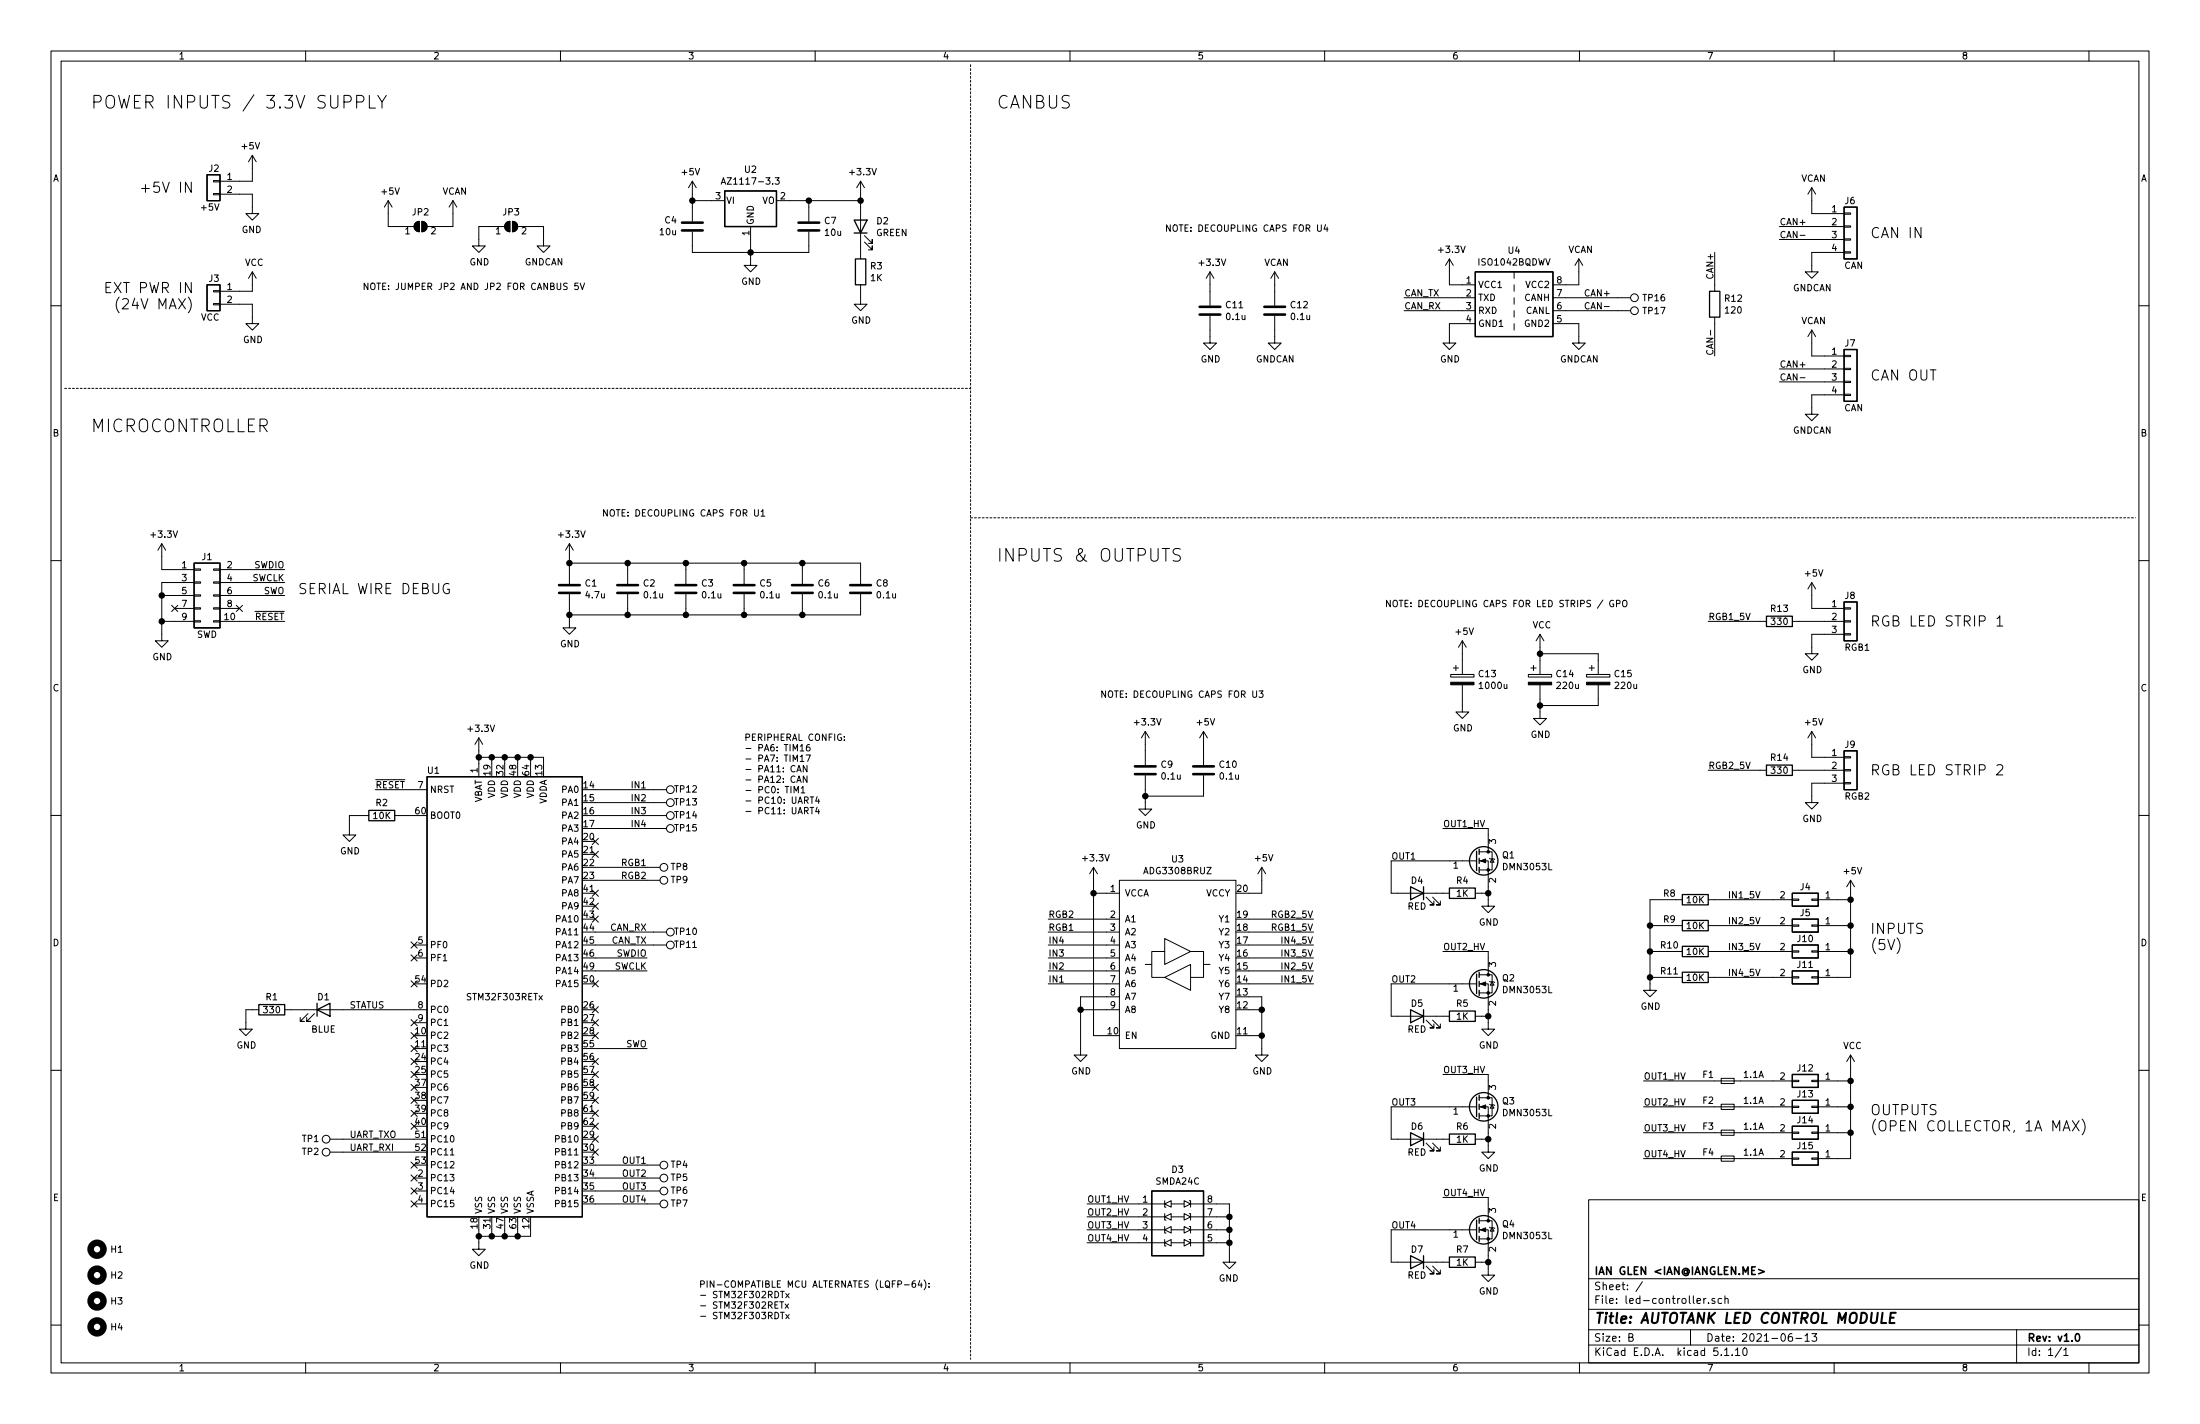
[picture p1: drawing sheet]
<svg xmlns="http://www.w3.org/2000/svg" width="432mm" height="279mm" viewBox="0 0 432 279" stroke-linecap="round" stroke-linejoin="round" font-family="sans-serif">
<g fill="none" stroke="#000" stroke-width=".2">
<path d="M10 10h411.8v259.4h-411.8zM12 12h407.8v255.4h-407.8zM60 10v2M72.5 18.7v2.5h1.2M74.1 18.7l.9 1.3 .8-1.3M110 10v2M160 10v2M210 10v2M260 10v2M310 10v2M360 10v2M410 10v2"/>
<path d="M27.8 37h1.5M28.5 36.2v1.5M41.9 38h1.3v.2h-1.3zM41.9 35.4h1.3v.3h-1.3zM43.2 38.1h6.3v3.8h-1.2l1.2 1.3 1.3-1.3h-1.3M49.5 30.5l.8 1.3M49.5 30.5v5.1h-6.3M49.5 30.5l-.7 1.3M70 20h.9a.67 .67 0 0 0 .6-.6 .67 .67 0 0 0-.6-.7h-.9v2.5M75 20v1.2M76.2 39.4v5.1h5.1M76.2 39.4l-.8 1.2"/>
<path d="M76.2 39.4l.8 1.2M88.9 39.4v5.1h-5.1M88.9 39.4l-.8 1.2M88.9 39.4l.8 1.2M135.9 39.4h6.3M135.9 35.6l.8 1.2M135.9 35.6v7.8M135.9 35.6l-.8 1.2M141.6 36.1l.4-1.2 .4 1.2M141.7 35.8h.6M152.1 34.9h.8l-.4 .5 .4 .1v.5l-.2 .1-.6-.1M152.4 39.4h16.5"/>
<path d="M158.7 39.4v4M168.9 35.6v15.2M168.9 35.6l-.8 1.2M168.9 35.6l.8 1.2M355.6 36.8v5.1h6.3M355.6 36.8l-.8 1.3M355.6 36.8l.8 1.3M10 60h2M20.8 56.4h.7M21.8 55.4h-1v2h1M23.4 58.3a2.29 2.29 0 0 0 0 3.1M41.9 59.6h1.3v.2h-1.3z"/>
<path d="M41.9 57h1.3v.3h-1.3zM43.2 59.7h6.3v3.8h1.3l-1.3 1.3-1.2-1.3h1.2M49.5 53.3v3.9h-6.3M49.5 53.3l-.7 1.3M49.5 53.3l.8 1.3M81.6 43.7l.7-.3v2.1a1.02 1.02 0 0 1-1-.7 1.02 1.02 0 0 1 .3-1.1zM82.8 43.4a1.02 1.02 0 0 1 1 1.1 1.02 1.02 0 0 1-1 1zM99.1 44.5h-5.1v3.8h1.2l-1.2 1.2-1.3-1.2h1.3M99.3 43.8l.4-.3 .4-.1v2.1a1.03 1.03 0 0 1-.9-.6 1.03 1.03 0 0 1 .1-1.1zM100.6 43.4a1.02 1.02 0 0 1 1 1.1 1.02 1.02 0 0 1-1 1zM101.6 44.5h5.1v3.8h1.2l-1.2 1.2-1.3-1.2h1.3M111.3 55.6l-.5-.1-.1 .2v.3l.5 .3 .1 .3-.2 .2h-.5"/>
<path d="M113.5 55.5h-.6l-.1 .7 .2-.2 .5 .2v.5l-.2 .1-.5-.1M113.9 55.5l.4 1.3 .4-1.3M135.9 45.5v4h22.8v-4M147.3 44.5v7.6h1.3l-1.3 1.2-1.3-1.2h1.3M168.9 55.9v3.8h1.3l-1.3 1.3-1.3-1.3h1.3M169.7 47.5l1.5 1.5v-.7v.7h-.8M169.7 46.2l1.5 1.6v-.8v.8h-.8M237.5 53.3v6.6M237.5 53.3l-.8 1.3M237.5 53.3l.8 1.3M250.2 53.3v6.6M250.2 53.3l-.8 1.3"/>
<path d="M250.2 53.3l.8 1.3M258.6 44.1v1.1l.3 .2 .3-.1 .1-.1v-1.1M260.2 44.1l-.3 .9h.8M260.5 44.6v.8M275.6 58.4h14M284.5 50.8l-.8 1.3M284.5 50.8v5.1h5.1M284.5 50.8l.7 1.3M297.2 53.3v1.3M297.2 55.9v1.3M297.2 58.4v1.3M304.8 58.4h15.2"/>
<path d="M309.9 50.8l-.8 1.3M309.9 50.8v5.1h-5.1M309.9 50.8l.7 1.3M311.9 59.5a.6 .6 0 0 0-.8 .4 .6 .6 0 0 0 .6 .7l.2-.1M336.5 49.5v7.7M349.2 44.5h12.7M349.2 47h12.7M353.3 46.2h1M361.9 49.4h1.3v.3h-1.3zM361.9 46.9h1.3v.2h-1.3zM361.9 41.8h1.3v.2h-1.3zM361.9 44.3h1.3v.3h-1.3z"/>
<path d="M361.9 49.5h-6.3v3.8h1.3l-1.3 1.3-1.3-1.3h1.3M419.8 60h2M237.5 62v5.3h1.3l-1.3 1.3-1.3-1.3h1.3M250.2 62v5.3h1.3l-1.3 1.3-1.3-1.3h1.3M275.6 61h14M289.6 63.5h-5.1v3.8h1.2l-1.2 1.3-1.3-1.3h1.3M297.2 61v1.2M297.2 63.5v1.3M304.8 63.5h5.1v3.8h1.2l-1.2 1.3-1.3-1.3h1.3M304.8 61h15.2M335.7 64.8v1M336.5 62.2v7.7"/>
<path d="M349.2 72.4h12.7M349.2 74.9h12.7M353.3 74.1h1M355.6 64.8l-.8 1.2M355.6 64.8v5.1h6.3M355.6 64.8l.8 1.2M361.9 77.3h1.3v.3h-1.3zM361.9 74.8h1.3v.3h-1.3zM361.9 69.7h1.3v.3h-1.3zM361.9 72.3h1.3v.2h-1.3zM361.9 77.5h-6.3v3.8h1.3l-1.3 1.3-1.3-1.3h1.3M148.1 100v1l.3 .3 .3-.1 .1-.2v-1"/>
<path d="M10 110h2M31.7 106.7v5.1h6.4M31.7 116.8h6.4M31.7 106.7l-.7 1.3M31.7 106.7l.8 1.3M33.7 118.8l1.2 1.2M34.3 119.4h3.8M34.9 118.8l-1.2 1.2M38.1 119.3h1.3v.2h-1.3zM38.1 114.2h1.3v.2h-1.3zM38.1 111.6h1.3v.3h-1.3zM38.1 116.7h1.3v.3h-1.3z"/>
<path d="M38.1 114.3h-6.4v11.4h1.3l-1.3 1.3-1.2-1.3h1.2M41.9 119.3h1.3v.2h-1.3zM41.9 114.2h1.3v.2h-1.3zM41.9 111.6h1.3v.3h-1.3zM41.9 116.7h1.3v.3h-1.3zM43.2 111.8h12.7M43.2 114.3h12.7M43.2 116.8h12.7M43.2 119.4h3.8M46.4 118.8l1.2 1.2M47.6 118.8l-1.2 1.2M88.1 114.6a.82 .82 0 0 0-.9 .1 .82 .82 0 0 0-.2 .9 .74 .74 0 0 0 .3 .8 .74 .74 0 0 0 .9-.1v-.7h-.4"/>
<path d="M111.8 116.6v6.6h1.2l-1.2 1.3-1.3-1.3h1.3M111.8 110.5h57.1v4.1M111.8 106.7v7.9M111.8 106.7l-.8 1.3M111.8 106.7l.7 1.3M123.2 110.5v4.1M123.2 116.6v4.1M134.6 110.5v4.1M134.6 116.6v4.1M146 110.5v4.1M146 116.6v4.1M149.4 100.4l.3-.4v1.3"/>
<path d="M149.4 101.3h.7M157.5 110.5v4.1M157.5 116.6v4.1M168.9 116.6v4.1h-57.1M231.7 107.7l-1-.1a.61 .61 0 0 0-.5 .6 .61 .61 0 0 0 .5 .6 .87 .87 0 0 1 1 .6 .59 .59 0 0 1-.5 .7l-.9-.1M316.7 117.9a.59 .59 0 0 0-.8 .5 .59 .59 0 0 0 .8 .6v-.5h-.2M317.3 118.4l.6-.1v-.4l-.6-.1v1.2M318.5 118l.3-.2a.47 .47 0 0 1 .5 .4v.7l-.3 .1h-.4a1 1 0 0 1-.1-1zM355.6 114.3v5.1h6.3M355.6 114.3l-.8 1.3M355.6 114.3l.8 1.3M361.9 119.3h1.3v.2h-1.3z"/>
<path d="M419.8 110h2M31.7 121.9h6.4M38.1 121.8h1.3v.2h-1.3zM41.9 121.8h1.3v.2h-1.3zM43.2 121.9h12.7M245.9 135.6v1l.3 .2h.3l.1-.2v-1M247.1 135.6h.8l-.4 .4 .3 .2 .1 .4-.3 .2-.5-.1M284.7 132.3h4.6v.5h-4.6zM285.2 131.1h1.1M285.7 130.6v1M287 134.4v5.3h1.3l-1.3 1.3-1.3-1.3h1.3M287 125.7v6.6"/>
<path d="M287 125.7l-.7 1.3M287 125.7l.8 1.3M300 132.3h4.5v.5h-4.5zM300.5 131.1h1M301 130.6v1M302.3 134.4v6.6h1.2l-1.2 1.2-1.3-1.2h1.3M302.3 128.3h11.4v4M302.3 124.5v7.8M302.3 124.5l-.8 1.2M302.3 124.5l.7 1.2M311.4 132.3h4.6v.5h-4.6zM311.9 131.1h1"/>
<path d="M312.4 130.6v1M313.7 134.4v4h-11.4M335.3 121.9h11.4M351.8 121.9h10.1M361.9 124.3h1.3v.3h-1.3zM361.9 121.8h1.3v.2h-1.3zM361.9 124.5h-6.3v3.8h1.3l-1.3 1.2-1.3-1.2h1.3M391.9 121.4l.6-.6v2M391.9 122.8h1.2M10 160h2M73.7 154.9h10.1M94 144.8v7.6"/>
<path d="M94 144.8l-.8 1.3M94 144.8l.7 1.3M94 148.6h12.7v1.3M96.5 148.6v1.3M99.1 148.6v1.3M101.6 148.6v1.3M104.1 148.6v1.3M116.8 154.9h14M116.8 157.5h14M155.9 155.6v-1.3l.4 .9 .4-.9v1.3M156.4 151.5l.4-1.3 .5 1.3M156.4 153.5l.4-1.3 .5 1.3"/>
<path d="M156.5 151.1h.6M156.5 153.2h.6M157 146.4l.4-.3v1.2M157 148.5l.4-.4v1.3M157 147.3h.8M157 149.4h.8M157.3 154.7l.3-.4v1.3M157.3 155.6h.7M158.2 148.1h.9l-.6 1.3M158.4 150.2v1.3l-.7-1.3v1.3M158.4 152.2v1.3l-.7-1.3v1.3M158.9 146.1l-.5 .1-.1 .4v.6l.2 .1h.4l.1-.2-.1-.5h-.4l-.2 .2"/>
<path d="M159 156.4h.7M159 158.4h.7M159.4 156.4v1.2M159.4 158.4v1.3M160.4 156.3l-.3 .9h.8M160.4 158.4l-.3 .9h.8M160.7 156.8v.8M160.7 158.9v.8M165.7 145.2v.1M165.7 144.5v.1M224.8 152.1v6.7h1.3l-1.3 1.2-1.3-1.2h1.3M224.8 143.5v6.6"/>
<path d="M224.8 143.5l-.8 1.3M224.8 143.5l.8 1.3M236.2 143.5v6.6M236.2 152.1v4.1h-11.4M236.2 143.5l-.7 1.3M236.2 143.5l.8 1.3M335.3 151.1h11.4M351.8 151.1h10.1M355.6 143.5v5.1h6.3M355.6 143.5l-.8 1.3M355.6 143.5l.8 1.3M361.9 153.5h1.3v.3h-1.3z"/>
<path d="M361.9 148.5h1.3v.2h-1.3zM361.9 151h1.3v.3h-1.3zM361.9 153.7h-6.3v3.8h1.3l-1.3 1.3-1.3-1.3h1.3M391.9 150.2l.3-.2h.5l.3 .2 .1 .4-.1 .3-1.2 1.1h1.3M419.8 160h2M72.4 160h-3.8v3.8h1.2l-1.2 1.3-1.3-1.3h1.3M77.5 160h3.8M116.2 179.7l1.2 1.2M116.2 164.5l1.2 1.2M116.2 167l1.2 1.2M116.2 177.2l1.2 1.2M116.2 174.7l1.2 1.2"/>
<path d="M116.8 160h14M116.8 162.6h14M116.8 172.7h12.7M116.8 170.2h12.7M117.4 164.5l-1.2 1.2M117.4 174.7l-1.2 1.2M117.4 179.7l-1.2 1.2M117.4 167l-1.2 1.2M117.4 177.2l-1.2 1.2M214.6 175.3h5.1M214.6 170.2l-.7 1.3M214.6 170.2v33h2.6"/>
<path d="M214.6 170.2l.8 1.3M219.7 172.7h22.9v33h-22.9zM247.6 170.2v5.1h-2.5M247.6 170.2l-.7 1.3M247.6 170.2l.8 1.3M279.9 176l1.5 1.5h-.7h.7v-.7M281.2 176l1.5 1.5h-.8h.8v-.7M283.2 162.6h8.9v4.5M289.6 175.3h2.5M289.8 168.9h-16.8v6.4h11.5M290.3 168.9h1.8v8.9h1.3l-1.3 1.3-1.3-1.3h1.3M290.3 167.1h2.6v3.6h-2.6"/>
<path d="M292.4 168.4l1 .3M292.9 168.5l.3 .7h-.7zM330.2 176.5h-6.4v17.8h1.3l-1.3 1.3-1.2-1.3h1.2M335.3 176.5h16.5M351.8 176.4h1.3v.3h-1.3zM355.6 176.4h1.3v.3h-1.3zM356.9 176.5h6.3M363.2 172.7v19.1h-6.3M363.2 172.7l-.7 1.3M363.2 172.7l.8 1.3M50.8 198.1h-2.5v3.8h1.2l-1.2 1.3-1.3-1.3h1.3M55.9 198.1h27.9"/>
<path d="M60.5 198.9l-1.6 1.5h.8h-.8v-.8M61.7 198.9l-1.5 1.5h.8h-.8v-.8M80.7 192.4l1.2 1.2M80.7 187.4l1.2 1.2M80.7 184.8l1.2 1.2M81.3 185.4h2.5M81.3 188h2.5M81.9 192.4l-1.2 1.2M81.9 187.4l-1.2 1.2M81.9 184.8l-1.2 1.2M116.2 197.5l1.2 1.2M116.2 192.4l1.2 1.2"/>
<path d="M116.8 185.4h14M116.8 188h10.2M116.8 182.9h14M116.8 190.5h10.2M117.4 197.5l-1.2 1.2M117.4 192.4l-1.2 1.2M205.7 185.4h14M205.7 188h14M205.7 180.3h14M205.7 182.9h14M205.7 190.5h14M205.7 193h14"/>
<path d="M212.1 198.1h7.6M219.7 195.6h-7.6v11.4h1.3l-1.3 1.3-1.3-1.3h1.3M224.8 189.2h1.3M228.6 191.8l5.1-2.6v5.1zM228.6 184.2l5.1 2.5-5.1 2.5zM228.6 186.7h-2.5v5.1h2.5M233.7 186.7h2.5v5.1h-2.5M236.2 189.2h1.3M245.1 195.6h2.5v11.4h1.3l-1.3 1.3-1.2-1.3h1.2M245.1 198.1h2.5M245.1 185.4h12.7M245.1 188h12.7"/>
<path d="M245.1 180.3h12.7M245.1 182.9h12.7M245.1 190.5h12.7M245.1 193h12.7M283.2 186.7h8.9v4.6M289.6 199.4h2.5M289.8 193h-16.8v6.4h11.5M290.3 193h1.8v8.9h1.3l-1.3 1.3-1.3-1.3h1.3M290.3 191.3h2.6v3.5h-2.6M292.4 192.5l1 .3M292.9 192.7l.3 .6h-.7zM323.8 191.8h6.4"/>
<path d="M323.8 186.7h6.4M323.8 181.6h6.4M335.3 191.8h16.5M335.3 186.7h16.5M335.3 181.6h16.5M351.8 191.6h1.3v.3h-1.3zM351.8 186.6h1.3v.2h-1.3zM351.8 181.5h1.3v.2h-1.3zM355.6 191.6h1.3v.3h-1.3zM355.6 186.6h1.3v.2h-1.3zM355.6 181.5h1.3v.2h-1.3zM356.9 186.7h6.3"/>
<path d="M356.9 181.6h6.3M10 210h2M80.7 207.7l1.2 1.2M80.7 200.1l1.2 1.2M80.7 205.1l1.2 1.2M80.7 210.2l1.2 1.2M80.7 202.6l1.2 1.2M80.7 217.8l1.2 1.2M80.7 215.3l1.2 1.2M80.7 212.8l1.2 1.2M81.3 200.7h2.5M81.9 207.7l-1.2 1.2"/>
<path d="M81.9 200.1l-1.2 1.2M81.9 205.1l-1.2 1.2M81.9 210.2l-1.2 1.2M81.9 215.3l-1.2 1.2M81.9 202.6l-1.2 1.2M81.9 212.8l-1.2 1.2M81.9 217.8l-1.2 1.2M116.2 212.8l1.2 1.2M116.2 215.3l1.2 1.2M116.2 210.2l1.2 1.2M116.2 217.8l1.2 1.2M116.2 207.7l1.2 1.2"/>
<path d="M116.2 202.6l1.2 1.2M116.2 200.1l1.2 1.2M116.8 205.7h10.2M117.4 200.1l-1.2 1.2M117.4 212.8l-1.2 1.2M117.4 215.3l-1.2 1.2M117.4 210.2l-1.2 1.2M117.4 217.8l-1.2 1.2M117.4 207.7l-1.2 1.2M117.4 202.6l-1.2 1.2M245.1 203.2h2.5M279.9 200.2l1.5 1.5h-.7h.7v-.8"/>
<path d="M281.2 200.2l1.5 1.5h-.8h.8v-.8M283.2 210.8h8.9v4.6M289.8 217.2h-16.8v6.3h11.5M290.3 217.2h1.8v8.9h1.3l-1.3 1.2-1.3-1.2h1.3M290.3 215.4h2.6v3.5h-2.6M292.4 216.7l1 .2M292.9 216.8l.3 .6h-.7zM322.6 212.1h29.2M322.6 217.2h29.2M337.8 211.6h2.6v1h-2.6zM337.8 216.7h2.6v1h-2.6zM351.8 212h1.3v.2h-1.3z"/>
<path d="M351.8 217h1.3v.3h-1.3zM355.6 212h1.3v.2h-1.3zM355.6 217h1.3v.3h-1.3zM356.9 212.1h6.3M356.9 217.2h6.3M363.2 207v20.3h-6.3M363.2 207l-.7 1.3M363.2 207l.8 1.3M406.8 219.9l1.3 2M408.1 219.9l-1.3 2M408.7 219.6a2.29 2.29 0 0 1 0 3.1M419.8 210h2"/>
<path d="M64.8 226.1h16.5M64.8 223.5h16.5M80.7 235.6l1.2 1.2M80.7 233.1l1.2 1.2M80.7 230.5l1.2 1.2M80.7 228l1.2 1.2M80.7 220.4l1.2 1.2M81.3 231.1h2.5M81.3 233.7h2.5M81.3 236.2h2.5M81.9 235.6l-1.2 1.2M81.9 228l-1.2 1.2"/>
<path d="M81.9 233.1l-1.2 1.2M81.9 230.5l-1.2 1.2M81.9 220.4l-1.2 1.2M88.4 226.6h.7M116.2 220.4l1.2 1.2M116.2 222.9l1.2 1.2M116.2 225.5l1.2 1.2M116.8 231.1h12.7M116.8 233.7h12.7M116.8 236.2h12.7M116.8 228.6h12.7M117.4 220.4l-1.2 1.2"/>
<path d="M117.4 222.9l-1.2 1.2M117.4 225.5l-1.2 1.2M213.4 236.2h15.2M213.4 238.8h15.2M228.6 238.1v1.3h.3M228.6 235.6v1.3h.3M228.6 238.8l1.3-.7v1.3zM228.6 236.2l1.3-.6v1.3zM229.9 236.2h2.5M229.9 238.8h2.5M232.4 238.1l1.3 .7-1.3 .6zM232.4 235.6l1.3 .6-1.3 .7z"/>
<path d="M233.4 238.1h.3v1.3M233.4 235.6h.3v1.3M233.7 236.2h7.6v11.5h-1.3l1.3 1.2 1.3-1.2h-1.3M233.7 238.8h7.6M279.9 224.3l1.5 1.5h-.7h.7v-.8M281.2 224.3l1.5 1.5h-.8h.8v-.8M283.2 235h8.9v4.5M289.6 223.5h2.5M290.3 239.5h2.6v3.6h-2.6M311.8 235.4h108v32h-108zM322.6 222.3h29.2M322.6 227.3h29.2"/>
<path d="M337.8 221.7h2.6v1.1h-2.6zM337.8 226.8h2.6v1h-2.6zM351.8 227.2h1.3v.3h-1.3zM351.8 222.1h1.3v.3h-1.3zM355.6 227.2h1.3v.3h-1.3zM355.6 222.1h1.3v.3h-1.3zM356.9 222.3h6.3M10 260h2M94 241.3v3.8h1.2l-1.2 1.3-1.3-1.3h1.3M96.5 241.3v1.3M99.1 241.3v1.3M101.6 241.3v1.3"/>
<path d="M104.1 241.3v1.3h-10.1M153.1 255.4h.7M153.2 257.5h.7M153.4 255.4v1.3M153.5 253.4v1.2M153.5 257.5v1.2M154.1 255.9l.7 .8M154.2 253.8l.7 .8M154.2 257.9l.7 .8M154.8 255.9l-.7 .8M154.9 253.8l-.7 .8M154.9 257.9l-.7 .8"/>
<path d="M179.6 251.3l-.4 .1a.87 .87 0 0 0 0 1.2l.5-.1v-.6l-.5-.1-.2 .2M180.5 251.3l-.3 .8h.8M180.8 251.7v.9M181.4 251.1a1.47 1.47 0 0 1 0 2M182.3 252.5v.1M182.3 251.8v.1M213.4 241.3h15.2M213.4 243.8h15.2M228.6 243.2v1.3h.3M228.6 240.7v1.2h.3M228.6 243.8l1.3-.6v1.3zM228.6 241.3l1.3-.6v1.2z"/>
<path d="M229.9 241.3h2.5M229.9 243.8h2.5M232.4 243.2l1.3 .6-1.3 .7zM232.4 240.7l1.3 .6-1.3 .6zM233.4 243.2h.3v1.3M233.4 240.7h.3v1.2M233.7 241.3h7.6M233.7 243.8h7.6M279.9 248.4l1.5 1.5h-.7h.7v-.7M281.2 248.4l1.5 1.5h-.8h.8v-.7M289.6 247.7h2.5M289.8 241.3h-16.8v6.4h11.5"/>
<path d="M290.3 241.3h1.8v8.9h1.3l-1.3 1.3-1.3-1.3h1.3M292.4 240.8l1 .2M292.9 240.9l.3 .7h-.7zM311.8 256.9h108M311.8 250.9h108M322.4 251.5l-1.3 1.9M334.4 254.8v1M334.8 254.8l-.4 .2M335.4 255.6v.2M336.5 254.8h-.3l-.2 .2 .1 .2 .4 .1v.4h-.5M337.9 254.8h-.4l-.3 .2 .1 .6 .2 .2 .4-.1M338.6 254.9l.2-.1h.3l.1 1"/>
<path d="M338.6 254.3v1.5M419.8 260h2M60 267.4v2M110 267.4v2M160 267.4v2M210 267.4v2M260 267.4v2M310 267.4v2M311.8 263.9h108M311.8 260.9h108M319.7 262.4l.7-.1 .1-.2-.1-.4h-.7v1.5h.6l.2-.2 .1-.3-.4-.3M331.8 260.9v3"/>
<path d="M338.5 264.9l.4-.4v1.5M338.5 266h.8M340 265.8v.2M340.6 264.9l.4-.4v1.5M340.6 266h.9M342.2 264.6l.3-.1a.94 .94 0 0 1 0 1.5l-.4-.3zM351.7 261.7h-.4a.96 .96 0 0 0 0 1.5l.5-.2v-.5l-.2-.2h-.5l-.1 .2M352.5 262.6h1.1M354.3 262.1l.4-.4v1.5M354.3 263.2h.8M355.6 261.7h1l-.5 .6 .4 .1v.6l-.2 .2-.7-.2M360 267.4v2"/>
<path d="M395.8 260.9v6.5M404.6 264.4l-1.2 1.9M405.1 264.9l.4-.4v1.5M405.1 266h.8M410 267.4v2"/>
<circle cx="320.8" cy="58.4" r=".76"/>
<circle cx="320.8" cy="61" r=".76"/>
<circle cx="131.6" cy="157.5" r=".76"/>
<circle cx="131.6" cy="154.9" r=".76"/>
<circle cx="130.3" cy="172.7" r=".76"/>
<circle cx="130.3" cy="170.2" r=".76"/>
<circle cx="131.6" cy="162.6" r=".76"/>
<circle cx="131.6" cy="160" r=".76"/>
<circle cx="131.6" cy="182.9" r=".76"/>
<circle cx="131.6" cy="185.4" r=".76"/>
<circle cx="64" cy="223.5" r=".76"/>
<circle cx="64" cy="226.1" r=".76"/>
<circle cx="130.3" cy="228.6" r=".76"/>
<circle cx="130.3" cy="236.2" r=".76"/>
<circle cx="130.3" cy="233.7" r=".76"/>
<circle cx="130.3" cy="231.1" r=".76"/>
</g>
<path d="M345.2 249.1l1.1 .4-1.1 .4M407.5 261.8l.2-.1a.8 .8 0 0 1 .5 .7 .8 .8 0 0 1-.5 .8l-.2-.2-.2-.4z" fill="none" stroke="#000" stroke-width=".3"/>
<path d="M371 258.5h.7M372.1 257.6h-1l-.2 2h.9" fill="none" stroke="#000" stroke-width=".41"/>
<g fill="none" stroke="#000" stroke-width=".25">
<path d="M40.6 34.3h2.6v5.1h-2.6zM142.2 37.5h10.2v7h-10.2zM40.6 55.9h2.6v5.1h-2.6zM167.6 43.2h2.6l-1.3 2.5zM167.6 45.7h2.6M167.9 50.8h2v5.1h-2zM289.6 53.3h15.2v12.7h-15.2zM335.5 57.2h2.1v5h-2.1zM361.9 40.6h2.6v10.2h-2.6zM361.9 68.6h2.6v10.1h-2.6zM38.1 110.5h5.1v12.7h-5.1zM361.9 118.1h2.6v7.6h-2.6z"/>
<path d="M346.7 120.9h5.1v2h-5.1zM72.4 159h5.1v2h-5.1zM83.8 152.4h30.5v86.4h-30.5zM346.7 150.1h5.1v2h-5.1zM361.9 147.3h2.6v7.6h-2.6zM276.9 174l2.5 1.3-2.5 1.2zM279.4 174v2.5M284.5 174.2h5.1v2.1h-5.1zM289.8 167v3.8M290.3 166.6v1M290.3 168.4v1M290.3 170.2v1"/>
<path d="M330.2 175.5h5.1v2h-5.1zM351.8 175.3h5.1v2.5h-5.1zM50.8 197.1h5.1v2h-5.1zM62.2 198.1l2.6-1.2v2.5zM62.2 196.9v2.5M276.9 198.1l2.5 1.3-2.5 1.3zM279.4 198.1v2.6M284.5 198.4h5.1v2h-5.1zM289.8 191.1v3.8M290.3 190.8v1M290.3 192.5v1M290.3 194.3v1"/>
<path d="M330.2 190.8h5.1v2h-5.1zM330.2 180.6h5.1v2h-5.1zM330.2 185.7h5.1v2h-5.1zM351.8 190.5h5.1v2.5h-5.1zM351.8 185.4h5.1v2.6h-5.1zM351.8 180.3h5.1v2.6h-5.1zM289.8 215.3v3.8M290.3 214.9v1M290.3 216.7v1M290.3 218.4v1.1M351.8 210.8h5.1v2.6h-5.1zM351.8 215.9h5.1v2.5h-5.1z"/>
<path d="M226.1 233.7h10.1v12.7h-10.1zM276.9 222.3l2.5 1.2-2.5 1.3zM279.4 222.3v2.5M284.5 222.5h5.1v2h-5.1zM289.8 239.4v3.8M290.3 239v1M351.8 226.1h5.1v2.5h-5.1zM351.8 221h5.1v2.5h-5.1zM276.9 246.4l2.5 1.3-2.5 1.2zM279.4 246.4v2.5M284.5 246.6h5.1v2.1h-5.1zM290.3 240.8v1"/>
<path d="M290.3 242.6v1"/>
<circle cx="291.2" cy="168.9" r="2.79"/>
<circle cx="291.2" cy="193" r="2.79"/>
<circle cx="291.2" cy="217.2" r="2.79"/>
<circle cx="291.2" cy="241.3" r="2.79"/>
</g>
<g fill="#000" stroke="#000" stroke-width=".2">
<path d="M81.6 43.7l.7-.3v2.1a1.02 1.02 0 0 1-1-.7 1.02 1.02 0 0 1 .3-1.1zM82.8 43.4a1.02 1.02 0 0 1 1 1.1 1.02 1.02 0 0 1-1 1zM99.3 43.8l.4-.3 .4-.1v2.1a1.03 1.03 0 0 1-.9-.6 1.03 1.03 0 0 1 .1-1.1zM100.6 43.4a1.02 1.02 0 0 1 1 1.1 1.02 1.02 0 0 1-1 1zM284.7 133.9h4.6v.5h-4.6zM300 133.9h4.5v.5h-4.5zM311.4 133.9h4.6v.5h-4.6zM290.6 168.9l1-.4v.8zM290.6 193l1-.3v.7zM290.6 217.2l1-.4v.8zM290.6 241.3l1-.4v.8z"/>
<circle cx="292.1" cy="170.7" r=".25"/>
<circle cx="292.1" cy="167.1" r=".25"/>
<circle cx="292.1" cy="191.3" r=".25"/>
<circle cx="292.1" cy="194.8" r=".25"/>
<circle cx="292.1" cy="218.9" r=".25"/>
<circle cx="292.1" cy="215.4" r=".25"/>
<circle cx="292.1" cy="239.5" r=".25"/>
<circle cx="292.1" cy="243.1" r=".25"/>
</g>
<g fill="none" stroke="#000" stroke-width=".51">
<path d="M133.9 43.7h4M133.9 45.2h4M156.7 43.7h4.1M156.7 45.2h4.1M235.5 61.7h4M235.5 60.2h4M248.2 61.7h4M248.2 60.2h4M109.7 116.3h4.1M109.7 114.8h4.1M121.2 116.3h4M121.2 114.8h4"/>
<path d="M132.6 116.3h4.1M132.6 114.8h4.1M144 116.3h4.1M144 114.8h4.1M155.4 116.3h4.1M155.4 114.8h4.1M166.9 116.3h4M166.9 114.8h4M222.8 151.9h4M222.8 150.4h4M234.2 151.9h4.1M234.2 150.4h4.1"/>
</g>
<g fill="none" stroke="#000" stroke-width="1.3">
<circle cx="19" cy="255.3" r="1.27"/>
<circle cx="19" cy="250.2" r="1.27"/>
<circle cx="19" cy="245.1" r="1.27"/>
<circle cx="19" cy="260.3" r="1.27"/>
</g>
<path d="M190.5 12.7v254M12.7 76.2h177.8M190.5 101.6h228.6" fill="none" stroke="#000" stroke-width=".2" stroke-dasharray=".4 .4"/>
<g fill="#000" stroke="#000" stroke-width=".25">
<circle cx="135.9" cy="39.4" r=".51"/>
<circle cx="158.8" cy="39.4" r=".51"/>
<circle cx="168.9" cy="39.4" r=".51"/>
<circle cx="147.3" cy="49.5" r=".51"/>
<circle cx="31.8" cy="116.8" r=".51"/>
<circle cx="111.8" cy="110.5" r=".51"/>
<circle cx="123.2" cy="110.5" r=".51"/>
<circle cx="134.6" cy="110.5" r=".51"/>
<circle cx="146.1" cy="110.5" r=".51"/>
<circle cx="157.5" cy="110.5" r=".51"/>
<circle cx="31.8" cy="121.9" r=".51"/>
<circle cx="111.8" cy="120.7" r=".51"/>
<circle cx="123.2" cy="120.7" r=".51"/>
<circle cx="134.6" cy="120.7" r=".51"/>
<circle cx="146.1" cy="120.7" r=".51"/>
<circle cx="157.5" cy="120.7" r=".51"/>
<circle cx="302.3" cy="128.3" r=".51"/>
<circle cx="302.3" cy="138.4" r=".51"/>
<circle cx="94" cy="148.6" r=".51"/>
<circle cx="96.5" cy="148.6" r=".51"/>
<circle cx="99.1" cy="148.6" r=".51"/>
<circle cx="101.6" cy="148.6" r=".51"/>
<circle cx="104.1" cy="148.6" r=".51"/>
<circle cx="224.8" cy="156.2" r=".51"/>
<circle cx="214.6" cy="175.3" r=".51"/>
<circle cx="292.1" cy="175.3" r=".51"/>
<circle cx="363.2" cy="176.5" r=".51"/>
<circle cx="212.1" cy="198.1" r=".51"/>
<circle cx="247.7" cy="198.1" r=".51"/>
<circle cx="292.1" cy="199.4" r=".51"/>
<circle cx="323.8" cy="186.7" r=".51"/>
<circle cx="323.8" cy="181.6" r=".51"/>
<circle cx="323.8" cy="191.8" r=".51"/>
<circle cx="363.2" cy="186.7" r=".51"/>
<circle cx="363.2" cy="181.6" r=".51"/>
<circle cx="247.7" cy="203.2" r=".51"/>
<circle cx="363.2" cy="217.2" r=".51"/>
<circle cx="363.2" cy="212.1" r=".51"/>
<circle cx="241.3" cy="238.8" r=".51"/>
<circle cx="292.1" cy="223.5" r=".51"/>
<circle cx="363.2" cy="222.3" r=".51"/>
<circle cx="94" cy="242.6" r=".51"/>
<circle cx="96.5" cy="242.6" r=".51"/>
<circle cx="99.1" cy="242.6" r=".51"/>
<circle cx="101.6" cy="242.6" r=".51"/>
<circle cx="241.3" cy="241.3" r=".51"/>
<circle cx="241.3" cy="243.8" r=".51"/>
<circle cx="292.1" cy="247.7" r=".51"/>
</g>
<g font-size="3.5">
<text x="17.8" y="21.3">POWER INPUTS / 3.3V SUPPLY</text>
<text x="195.6" y="21.3">CANBUS</text>
<text x="17.8" y="84.8">MICROCONTROLLER</text>
<text x="195.6" y="110.2">INPUTS &amp; OUTPUTS</text>
</g>
<g font-size="2.8">
<text x="29.5" y="37.8">+5V IN</text>
<text x="367" y="46.7">CAN IN</text>
<text x="21.8" y="57.5">EXT PWR IN</text>
<text x="24.3" y="60.7">(24V MAX)</text>
<text x="367" y="74.7">CAN OUT</text>
<text x="58.4" y="116.6">SERIAL WIRE DEBUG</text>
<text x="367" y="122.9">RGB LED STRIP 1</text>
<text x="367" y="152.1">RGB LED STRIP 2</text>
<text x="367" y="183.3">INPUTS</text>
<text x="367" y="186.4">(5V)</text>
<text x="367" y="218.8">OUTPUTS</text>
<text x="367" y="222">(OPEN COLLECTOR, 1A MAX)</text>
<text x="312.8" y="259.7">Title: AUTOTANK LED CONTROL MODULE</text>
</g>
<g font-size="2.1">
<text x="312.8" y="250.1">IAN GLEN &lt;IAN@IANGLEN.ME&gt;</text>
<text x="312.8" y="255.8">File: led-controller.sch</text>
<text x="312.8" y="253.1">Sheet: /</text>
<text x="312.8" y="263.2">Size: B</text>
<text x="334.8" y="263.2">Date: 2021-06-13</text>
<text x="397.8" y="263.2">Rev: v1.0</text>
<text x="312.8" y="266">KiCad E.D.A. kicad 5.1.10</text>
<text x="397.8" y="266">Id: 1/1</text>
</g>
<g font-size="1.8">
<text x="35" y="11.6">1</text>
<text x="85" y="11.6">2</text>
<text x="135" y="11.6">3</text>
<text x="185" y="11.6">4</text>
<text x="235" y="11.6">5</text>
<text x="285" y="11.6">6</text>
<text x="335" y="11.6">7</text>
<text x="385" y="11.6">8</text>
<text x="47.5" y="29.3">+5V</text>
<text x="10.4" y="35.6">A</text>
<text x="41" y="33.7">J2</text>
<text x="44.6" y="35.3">1</text>
<text x="133.9" y="34.4">+5V</text>
<text x="146.2" y="33.9">U2</text>
<text x="167" y="34.4">+3.3V</text>
<text x="353.5" y="35.7">VCAN</text>
<text x="420.2" y="35.6">A</text>
<text x="39.6" y="41.3">+5V</text>
<text x="44.6" y="37.8">2</text>
<text x="75" y="38.2">+5V</text>
<text x="86.8" y="38.2">VCAN</text>
<text x="140.5" y="39.1">3</text>
<text x="142.5" y="40">VI</text>
<text x="142.6" y="36.2">AZ1117-3.3</text>
<text x="149.6" y="40">VO</text>
<text x="153.2" y="39.1">2</text>
<text x="359.6" y="41.7">1</text>
<text x="362.2" y="40.1">J6</text>
<text x="47.4" y="45.7">GND</text>
<text x="79.5" y="46">1</text>
<text x="81" y="42.3">JP2</text>
<text x="84.6" y="46">2</text>
<text x="97.3" y="46">1</text>
<text x="98.8" y="42.3">JP3</text>
<text x="102.4" y="46">2</text>
<text x="129.6" y="46.2">10u</text>
<text x="130.5" y="43.8">C4</text>
<text x="147.1" y="46.2" transform="rotate(-90 147.1 46.2)">1</text>
<text x="148" y="44.2" transform="rotate(-90 148 44.2)">GND</text>
<text x="161.9" y="44">C7</text>
<text x="162" y="46.3">10u</text>
<text x="171.9" y="46.3">GREEN</text>
<text x="172.1" y="44">D2</text>
<text x="228.6" y="45.5">NOTE: DECOUPLING CAPS FOR U4</text>
<text x="349.2" y="46.7">CAN-</text>
<text x="349.2" y="44.2">CAN+</text>
<text x="359.6" y="44.2">2</text>
<text x="359.6" y="46.7">3</text>
<text x="48.1" y="52.2">VCC</text>
<text x="92.2" y="52.1">GND</text>
<text x="102.9" y="52.1">GNDCAN</text>
<text x="170.9" y="52.9">R3</text>
<text x="235.5" y="52.2">+3.3V</text>
<text x="248.1" y="52.2">VCAN</text>
<text x="282.5" y="49.6">+3.3V</text>
<text x="290.3" y="52.1">ISO1042BQDWV</text>
<text x="296.1" y="49.8">U4</text>
<text x="307.8" y="49.6">VCAN</text>
<text x="359.6" y="49.3">4</text>
<text x="361.9" y="52.8">CAN</text>
<text x="41" y="55.3">J3</text>
<text x="44.6" y="56.9">1</text>
<text x="44.6" y="59.4">2</text>
<text x="71.1" y="56.9">NOTE: JUMPER JP2 AND JP2 FOR CANBUS 5V</text>
<text x="145.5" y="55.9">GND</text>
<text x="170.9" y="55.2">1K</text>
<text x="275.6" y="58.2">CAN_TX</text>
<text x="287.8" y="55.6">1</text>
<text x="287.8" y="58.2">2</text>
<text x="290.1" y="56.5">VCC1</text>
<text x="290.1" y="59.1">TXD</text>
<text x="299.2" y="59.1">CANH</text>
<text x="299.6" y="56.5">VCC2</text>
<text x="305.6" y="58.2">7</text>
<text x="305.6" y="55.6">8</text>
<text x="311.4" y="58.2">CAN+</text>
<text x="322.6" y="59.1">TP16</text>
<text x="336.3" y="54.4" transform="rotate(-90 336.3 54.4)">CAN+</text>
<text x="338.6" y="59.2">R12</text>
<text x="351.8" y="57.2">GNDCAN</text>
<text x="39.4" y="62.9">VCC</text>
<text x="167.1" y="63.5">GND</text>
<text x="240.7" y="60.5">C11</text>
<text x="240.8" y="62.8">0.1u</text>
<text x="253.4" y="60.5">C12</text>
<text x="253.5" y="62.8">0.1u</text>
<text x="275.6" y="60.7">CAN_RX</text>
<text x="287.8" y="60.7">3</text>
<text x="287.8" y="63.2">4</text>
<text x="290.1" y="61.6">RXD</text>
<text x="290.1" y="64.1">GND1</text>
<text x="299.4" y="64.1">GND2</text>
<text x="299.4" y="61.6">CANL</text>
<text x="305.6" y="63.2">5</text>
<text x="305.6" y="60.7">6</text>
<text x="311.8" y="60.7">CAN-</text>
<text x="322.6" y="61.6">TP17</text>
<text x="338.7" y="61.5">120</text>
<text x="353.5" y="63.6">VCAN</text>
<text x="47.7" y="67.3">GND</text>
<text x="235.7" y="71.1">GND</text>
<text x="246.4" y="71.1">GNDCAN</text>
<text x="282.7" y="71.1">GND</text>
<text x="306.1" y="71.1">GNDCAN</text>
<text x="336.3" y="69.8" transform="rotate(-90 336.3 69.8)">CAN-</text>
<text x="359.6" y="69.6">1</text>
<text x="362.2" y="68">J7</text>
<text x="349.2" y="74.7">CAN-</text>
<text x="349.2" y="72.1">CAN+</text>
<text x="359.6" y="72.1">2</text>
<text x="359.6" y="74.7">3</text>
<text x="359.6" y="77.2">4</text>
<text x="361.9" y="80.7">CAN</text>
<text x="10.4" y="85.6">B</text>
<text x="351.8" y="85.1">GNDCAN</text>
<text x="420.2" y="85.6">B</text>
<text x="118.1" y="101.3">NOTE: DECOUPLING CAPS FOR U1</text>
<text x="29.8" y="105.5">+3.3V</text>
<text x="109.8" y="105.5">+3.3V</text>
<text x="35.7" y="111.5">1</text>
<text x="39.7" y="109.9">J1</text>
<text x="44.6" y="111.5">2</text>
<text x="49.9" y="111.5">SWDIO</text>
<text x="354.4" y="113.1">+5V</text>
<text x="35.7" y="114">3</text>
<text x="35.7" y="116.6">5</text>
<text x="35.7" y="119.1">7</text>
<text x="44.6" y="114">4</text>
<text x="44.6" y="116.6">6</text>
<text x="44.6" y="119.1">8</text>
<text x="49.4" y="114">SWCLK</text>
<text x="51.7" y="116.6">SWO</text>
<text x="114.9" y="115.1">C1</text>
<text x="115.1" y="117.4">4.7u</text>
<text x="126.3" y="115.1">C2</text>
<text x="126.5" y="117.4">0.1u</text>
<text x="137.7" y="115.1">C3</text>
<text x="137.9" y="117.4">0.1u</text>
<text x="149.2" y="115.1">C5</text>
<text x="149.4" y="117.4">0.1u</text>
<text x="160.6" y="115.1">C6</text>
<text x="160.8" y="117.4">0.1u</text>
<text x="172" y="115.1">C8</text>
<text x="172.2" y="117.4">0.1u</text>
<text x="271.8" y="119.1">NOTE: DECOUPLING CAPS FOR LED STRIPS / GPO</text>
<text x="359.6" y="119.1">1</text>
<text x="362.2" y="117.5">J8</text>
<text x="35.7" y="121.7">9</text>
<text x="38.6" y="125.1">SWD</text>
<text x="44.1" y="121.7">10</text>
<text x="50" y="121.7">RESET</text>
<text x="285.8" y="124.6">+5V</text>
<text x="300.8" y="123.3">VCC</text>
<text x="335.3" y="121.7">RGB1_5V</text>
<text x="347.6" y="120.1">R13</text>
<text x="347.8" y="122.6">330</text>
<text x="359.6" y="121.7">2</text>
<text x="359.6" y="124.2">3</text>
<text x="29.9" y="129.5">GND</text>
<text x="109.9" y="127">GND</text>
<text x="362.1" y="127.7">RGB1</text>
<text x="10.4" y="135.6">C</text>
<text x="215.9" y="136.9">NOTE: DECOUPLING CAPS FOR U3</text>
<text x="290.3" y="132.9">C13</text>
<text x="290.6" y="135.2">1000u</text>
<text x="305.5" y="132.9">C14</text>
<text x="305.7" y="135.2">220u</text>
<text x="317" y="132.9">C15</text>
<text x="317.1" y="135.2">220u</text>
<text x="353.8" y="132.1">GND</text>
<text x="420.2" y="135.6">C</text>
<text x="92" y="143.6">+3.3V</text>
<text x="222.8" y="142.3">+3.3V</text>
<text x="235" y="142.3">+5V</text>
<text x="285.2" y="143.5">GND</text>
<text x="354.4" y="142.3">+5V</text>
<text x="146" y="145.4">PERIPHERAL CONFIG:</text>
<text x="146" y="147.4">- PA6: TIM16</text>
<text x="146" y="149.5">- PA7: TIM17</text>
<text x="300.4" y="144.8">GND</text>
<text x="347.6" y="149.3">R14</text>
<text x="359.6" y="148.3">1</text>
<text x="362.2" y="146.7">J9</text>
<text x="73.7" y="154.7">RESET</text>
<text x="82.1" y="154.7">7</text>
<text x="84" y="151.8">U1</text>
<text x="84.3" y="155.6">NRST</text>
<text x="93.7" y="151.6" transform="rotate(-90 93.7 151.6)">1</text>
<text x="96.3" y="152.1" transform="rotate(-90 96.3 152.1)">19</text>
<text x="98.8" y="152.1" transform="rotate(-90 98.8 152.1)">32</text>
<text x="101.3" y="152.1" transform="rotate(-90 101.3 152.1)">48</text>
<text x="103.9" y="152.1" transform="rotate(-90 103.9 152.1)">64</text>
<text x="106.4" y="152.1" transform="rotate(-90 106.4 152.1)">13</text>
<text x="110.4" y="155.6">PA0</text>
<text x="114.6" y="154.7">14</text>
<text x="124.3" y="154.7">IN1</text>
<text x="132.5" y="155.5">TP12</text>
<text x="146" y="151.5">- PA11: CAN</text>
<text x="146" y="153.6">- PA12: CAN</text>
<text x="146" y="155.7">- PC0: TIM1</text>
<text x="227.9" y="150.6">C9</text>
<text x="228.1" y="153">0.1u</text>
<text x="239.4" y="150.6">C10</text>
<text x="239.5" y="153">0.1u</text>
<text x="335.3" y="150.9">RGB2_5V</text>
<text x="347.8" y="151.8">330</text>
<text x="359.6" y="150.9">2</text>
<text x="359.6" y="153.4">3</text>
<text x="73.3" y="160.7">10K</text>
<text x="73.8" y="158.2">R2</text>
<text x="81.6" y="159.8">60</text>
<text x="84.3" y="160.7">BOOT0</text>
<text x="94.6" y="157.7" transform="rotate(-90 94.6 157.7)">VBAT</text>
<text x="97.2" y="156.6" transform="rotate(-90 97.2 156.6)">VDD</text>
<text x="99.7" y="156.6" transform="rotate(-90 99.7 156.6)">VDD</text>
<text x="102.2" y="156.6" transform="rotate(-90 102.2 156.6)">VDD</text>
<text x="104.8" y="156.6" transform="rotate(-90 104.8 156.6)">VDD</text>
<text x="107.3" y="157.9" transform="rotate(-90 107.3 157.9)">VDDA</text>
<text x="110.4" y="158.1">PA1</text>
<text x="110.4" y="160.7">PA2</text>
<text x="114.6" y="157.2">15</text>
<text x="114.6" y="159.8">16</text>
<text x="124.3" y="157.2">IN2</text>
<text x="124.3" y="159.8">IN3</text>
<text x="132.5" y="160.6">TP14</text>
<text x="132.5" y="158">TP13</text>
<text x="146" y="157.7">- PC10: UART4</text>
<text x="146" y="159.8">- PC11: UART4</text>
<text x="353.8" y="161.3">GND</text>
<text x="362.1" y="156.9">RGB2</text>
<text x="66.8" y="167.6">GND</text>
<text x="110.4" y="163.2">PA3</text>
<text x="110.4" y="165.7">PA4</text>
<text x="114.6" y="162.3">17</text>
<text x="114.6" y="164.8">20</text>
<text x="114.6" y="167.4">21</text>
<text x="124.3" y="162.3">IN4</text>
<text x="132.5" y="163.1">TP15</text>
<text x="223" y="162.6">GND</text>
<text x="283.2" y="162.3">OUT1_HV</text>
<text x="293.6" y="165.6" transform="rotate(-90 293.6 165.6)">3</text>
<text x="110.4" y="168.3">PA5</text>
<text x="110.4" y="170.8">PA6</text>
<text x="110.4" y="173.4">PA7</text>
<text x="114.6" y="169.9">22</text>
<text x="114.6" y="172.5">23</text>
<text x="122.1" y="172.5">RGB2</text>
<text x="122.1" y="169.9">RGB1</text>
<text x="131.7" y="173.3">TP9</text>
<text x="131.7" y="170.7">TP8</text>
<text x="212.7" y="169">+3.3V</text>
<text x="224.8" y="171.5">ADG3308BRUZ</text>
<text x="230" y="169.2">U3</text>
<text x="246.4" y="169">+5V</text>
<text x="273" y="168.7">OUT1</text>
<text x="277" y="173.4">D4</text>
<text x="285.3" y="170.4">1</text>
<text x="285.9" y="173.4">R4</text>
<text x="293.6" y="173.2" transform="rotate(-90 293.6 173.2)">2</text>
<text x="294.9" y="168.4">Q1</text>
<text x="295.2" y="170.7">DMN3053L</text>
<text x="362" y="171.6">+5V</text>
<text x="110.4" y="175.9">PA8</text>
<text x="110.4" y="178.4">PA9</text>
<text x="114.6" y="175">41</text>
<text x="114.6" y="177.5">42</text>
<text x="218" y="175">1</text>
<text x="220.7" y="175.9">VCCA</text>
<text x="236.7" y="175.9">VCCY</text>
<text x="242.9" y="175">20</text>
<text x="276.3" y="178.5">RED</text>
<text x="285.9" y="175.9">1K</text>
<text x="326.5" y="175.9">R8</text>
<text x="331.1" y="177.2">10K</text>
<text x="339.1" y="176.3">IN1_5V</text>
<text x="349.4" y="176.3">2</text>
<text x="353.4" y="174.7">J4</text>
<text x="353.4" y="179.8">J5</text>
<text x="358.3" y="176.3">1</text>
<text x="10.4" y="185.6">D</text>
<text x="82.1" y="185.2">5</text>
<text x="109.4" y="181">PA10</text>
<text x="109.4" y="183.5">PA11</text>
<text x="114.6" y="180.1">43</text>
<text x="114.6" y="182.6">44</text>
<text x="114.6" y="185.2">45</text>
<text x="119.7" y="182.6">CAN_RX</text>
<text x="119.9" y="185.2">CAN_TX</text>
<text x="132.5" y="186">TP11</text>
<text x="132.5" y="183.4">TP10</text>
<text x="205.7" y="180.1">RGB2</text>
<text x="205.7" y="182.6">RGB1</text>
<text x="205.7" y="185.2">IN4</text>
<text x="218" y="180.1">2</text>
<text x="218" y="182.6">3</text>
<text x="218" y="185.2">4</text>
<text x="220.7" y="181">A1</text>
<text x="220.7" y="183.5">A2</text>
<text x="239.4" y="183.5">Y2</text>
<text x="239.4" y="181">Y1</text>
<text x="242.9" y="185.2">17</text>
<text x="242.9" y="182.6">18</text>
<text x="242.9" y="180.1">19</text>
<text x="249.8" y="180.1">RGB2_5V</text>
<text x="249.8" y="182.6">RGB1_5V</text>
<text x="251.9" y="185.2">IN4_5V</text>
<text x="290.3" y="181.6">GND</text>
<text x="326.5" y="181">R9</text>
<text x="331.1" y="182.3">10K</text>
<text x="339.1" y="181.4">IN2_5V</text>
<text x="349.4" y="181.4">2</text>
<text x="352.8" y="184.8">J10</text>
<text x="358.3" y="181.4">1</text>
<text x="420.2" y="185.6">D</text>
<text x="82.1" y="187.7">6</text>
<text x="84.3" y="186.1">PF0</text>
<text x="84.3" y="188.6">PF1</text>
<text x="109.4" y="186.1">PA12</text>
<text x="109.4" y="188.6">PA13</text>
<text x="109.4" y="191.1">PA14</text>
<text x="114.6" y="187.7">46</text>
<text x="114.6" y="190.2">49</text>
<text x="120.5" y="190.2">SWCLK</text>
<text x="121" y="187.7">SWDIO</text>
<text x="205.7" y="190.2">IN2</text>
<text x="205.7" y="187.7">IN3</text>
<text x="218" y="187.7">5</text>
<text x="218" y="190.2">6</text>
<text x="220.7" y="186.1">A3</text>
<text x="220.7" y="188.6">A4</text>
<text x="220.7" y="191.1">A5</text>
<text x="239.4" y="191.1">Y5</text>
<text x="239.4" y="188.6">Y4</text>
<text x="239.4" y="186.1">Y3</text>
<text x="242.9" y="190.2">15</text>
<text x="242.9" y="187.7">16</text>
<text x="251.9" y="190.2">IN2_5V</text>
<text x="251.9" y="187.7">IN3_5V</text>
<text x="283.2" y="186.4">OUT2_HV</text>
<text x="293.6" y="189.7" transform="rotate(-90 293.6 189.7)">3</text>
<text x="326" y="191.2">R11</text>
<text x="326" y="186.1">R10</text>
<text x="331.1" y="187.4">10K</text>
<text x="339.1" y="191.5">IN4_5V</text>
<text x="339.1" y="186.4">IN3_5V</text>
<text x="349.4" y="191.5">2</text>
<text x="349.4" y="186.4">2</text>
<text x="352.8" y="189.9">J11</text>
<text x="358.3" y="191.5">1</text>
<text x="358.3" y="186.4">1</text>
<text x="52.2" y="196.3">R1</text>
<text x="62.4" y="196.3">D1</text>
<text x="68.6" y="197.9">STATUS</text>
<text x="81.6" y="192.8">54</text>
<text x="82.1" y="197.9">8</text>
<text x="84.3" y="193.7">PD2</text>
<text x="91.9" y="196.3">STM32F303RETx</text>
<text x="109.4" y="193.7">PA15</text>
<text x="114.6" y="192.8">50</text>
<text x="114.6" y="197.9">26</text>
<text x="205.7" y="192.8">IN1</text>
<text x="218" y="192.8">7</text>
<text x="218" y="195.3">8</text>
<text x="218" y="197.9">9</text>
<text x="220.7" y="193.7">A6</text>
<text x="220.7" y="196.2">A7</text>
<text x="239.4" y="196.2">Y7</text>
<text x="239.4" y="193.7">Y6</text>
<text x="242.9" y="197.9">12</text>
<text x="242.9" y="195.3">13</text>
<text x="242.9" y="192.8">14</text>
<text x="251.9" y="192.8">IN1_5V</text>
<text x="273" y="192.8">OUT2</text>
<text x="277" y="197.5">D5</text>
<text x="285.3" y="194.6">1</text>
<text x="285.9" y="197.5">R5</text>
<text x="293.6" y="197.3" transform="rotate(-90 293.6 197.3)">2</text>
<text x="294.9" y="192.6">Q2</text>
<text x="295.2" y="194.9">DMN3053L</text>
<text x="331.1" y="192.5">10K</text>
<text x="51.9" y="198.8">330</text>
<text x="61.1" y="202.6">BLUE</text>
<text x="81.6" y="202.9">10</text>
<text x="82.1" y="200.4">9</text>
<text x="84.3" y="198.8">PC0</text>
<text x="84.3" y="201.3">PC1</text>
<text x="84.3" y="203.8">PC2</text>
<text x="110.4" y="198.8">PB0</text>
<text x="110.4" y="201.3">PB1</text>
<text x="110.4" y="203.8">PB2</text>
<text x="114.6" y="200.4">27</text>
<text x="114.6" y="202.9">28</text>
<text x="217.5" y="202.9">10</text>
<text x="220.7" y="203.8">EN</text>
<text x="220.7" y="198.8">A8</text>
<text x="237.6" y="203.8">GND</text>
<text x="239.4" y="198.8">Y8</text>
<text x="242.9" y="202.9">11</text>
<text x="276.3" y="202.6">RED</text>
<text x="285.9" y="200.1">1K</text>
<text x="322" y="198.1">GND</text>
<text x="46.4" y="205.7">GND</text>
<text x="81.6" y="205.5">11</text>
<text x="81.6" y="208">24</text>
<text x="84.3" y="206.4">PC3</text>
<text x="84.3" y="208.9">PC4</text>
<text x="110.4" y="206.4">PB3</text>
<text x="110.4" y="208.9">PB4</text>
<text x="114.6" y="205.5">55</text>
<text x="114.6" y="208">56</text>
<text x="122.8" y="205.5">SWO</text>
<text x="290.3" y="205.7">GND</text>
<text x="361.7" y="205.8">VCC</text>
<text x="81.6" y="210.6">25</text>
<text x="81.6" y="213.1">37</text>
<text x="81.6" y="215.6">38</text>
<text x="84.3" y="211.5">PC5</text>
<text x="84.3" y="214">PC6</text>
<text x="110.4" y="211.5">PB5</text>
<text x="110.4" y="214">PB6</text>
<text x="114.6" y="210.6">57</text>
<text x="114.6" y="213.1">58</text>
<text x="114.6" y="215.6">59</text>
<text x="210.3" y="210.8">GND</text>
<text x="245.8" y="210.8">GND</text>
<text x="283.2" y="210.6">OUT3_HV</text>
<text x="293.6" y="213.8" transform="rotate(-90 293.6 213.8)">3</text>
<text x="322.6" y="211.8">OUT1_HV</text>
<text x="334.3" y="211.5">F1</text>
<text x="342.3" y="211.5">1.1A</text>
<text x="349.4" y="211.8">2</text>
<text x="352.8" y="210.2">J12</text>
<text x="352.8" y="215.3">J13</text>
<text x="358.3" y="211.8">1</text>
<text x="81.6" y="218.2">39</text>
<text x="81.6" y="220.7">40</text>
<text x="84.3" y="216.5">PC7</text>
<text x="84.3" y="219.1">PC8</text>
<text x="84.3" y="221.6">PC9</text>
<text x="110.4" y="216.5">PB7</text>
<text x="110.4" y="219.1">PB8</text>
<text x="110.4" y="221.6">PB9</text>
<text x="114.6" y="218.2">61</text>
<text x="114.6" y="220.7">62</text>
<text x="273" y="216.9">OUT3</text>
<text x="277" y="221.7">D6</text>
<text x="285.3" y="218.7">1</text>
<text x="285.9" y="221.7">R6</text>
<text x="293.6" y="221.5" transform="rotate(-90 293.6 221.5)">2</text>
<text x="294.9" y="216.7">Q3</text>
<text x="295.2" y="219">DMN3053L</text>
<text x="322.6" y="216.9">OUT2_HV</text>
<text x="322.6" y="222">OUT3_HV</text>
<text x="334.3" y="221.7">F3</text>
<text x="334.3" y="216.6">F2</text>
<text x="342.3" y="221.7">1.1A</text>
<text x="342.3" y="216.6">1.1A</text>
<text x="349.4" y="222">2</text>
<text x="349.4" y="216.9">2</text>
<text x="352.8" y="220.4">J14</text>
<text x="358.3" y="222">1</text>
<text x="358.3" y="216.9">1</text>
<text x="59.3" y="226.6">TP2</text>
<text x="59.3" y="224.1">TP1</text>
<text x="68.6" y="225.8">UART_RXI</text>
<text x="68.6" y="223.3">UART_TXO</text>
<text x="81.6" y="223.3">51</text>
<text x="81.6" y="225.8">52</text>
<text x="84.3" y="224.2">PC10</text>
<text x="84.3" y="226.7">PC11</text>
<text x="109.4" y="224.2">PB10</text>
<text x="109.4" y="226.7">PB11</text>
<text x="114.6" y="223.3">29</text>
<text x="114.6" y="225.8">30</text>
<text x="276.3" y="226.7">RED</text>
<text x="285.9" y="224.2">1K</text>
<text x="322.6" y="227.1">OUT4_HV</text>
<text x="334.3" y="226.7">F4</text>
<text x="342.3" y="226.7">1.1A</text>
<text x="349.4" y="227.1">2</text>
<text x="352.8" y="225.5">J15</text>
<text x="358.3" y="227.1">1</text>
<text x="81.6" y="228.3">53</text>
<text x="82.1" y="230.9">2</text>
<text x="82.1" y="233.4">3</text>
<text x="84.3" y="229.2">PC12</text>
<text x="84.3" y="231.8">PC13</text>
<text x="109.4" y="229.2">PB12</text>
<text x="109.4" y="231.8">PB13</text>
<text x="114.6" y="228.3">33</text>
<text x="114.6" y="230.9">34</text>
<text x="114.6" y="233.4">35</text>
<text x="122.3" y="228.3">OUT1</text>
<text x="122.3" y="230.9">OUT2</text>
<text x="122.3" y="233.4">OUT3</text>
<text x="131.7" y="231.7">TP5</text>
<text x="131.7" y="229.2">TP4</text>
<text x="226.9" y="232.4">SMDA24C</text>
<text x="230" y="230.1">D3</text>
<text x="290.3" y="229.9">GND</text>
<text x="10.4" y="235.6">E</text>
<text x="82.1" y="236">4</text>
<text x="84.3" y="234.3">PC14</text>
<text x="84.3" y="236.9">PC15</text>
<text x="94.6" y="238.3" transform="rotate(-90 94.6 238.3)">VSS</text>
<text x="97.2" y="238.3" transform="rotate(-90 97.2 238.3)">VSS</text>
<text x="99.7" y="238.3" transform="rotate(-90 99.7 238.3)">VSS</text>
<text x="102.2" y="238.3" transform="rotate(-90 102.2 238.3)">VSS</text>
<text x="104.8" y="238.3" transform="rotate(-90 104.8 238.3)">VSSA</text>
<text x="109.4" y="234.3">PB14</text>
<text x="109.4" y="236.9">PB15</text>
<text x="114.6" y="236">36</text>
<text x="122.3" y="236">OUT4</text>
<text x="131.7" y="236.8">TP7</text>
<text x="131.7" y="234.2">TP6</text>
<text x="213.4" y="238.5">OUT2_HV</text>
<text x="213.4" y="236">OUT1_HV</text>
<text x="224.3" y="238.5">2</text>
<text x="224.3" y="236">1</text>
<text x="237" y="238.5">7</text>
<text x="237" y="236">8</text>
<text x="283.2" y="234.7">OUT4_HV</text>
<text x="293.6" y="238" transform="rotate(-90 293.6 238)">3</text>
<text x="420.2" y="235.6">E</text>
<text x="21.8" y="245.8">H1</text>
<text x="93.7" y="241" transform="rotate(-90 93.7 241)">18</text>
<text x="96.3" y="241" transform="rotate(-90 96.3 241)">31</text>
<text x="98.8" y="241" transform="rotate(-90 98.8 241)">47</text>
<text x="101.3" y="241" transform="rotate(-90 101.3 241)">63</text>
<text x="103.9" y="241" transform="rotate(-90 103.9 241)">12</text>
<text x="213.4" y="243.6">OUT4_HV</text>
<text x="213.4" y="241">OUT3_HV</text>
<text x="224.3" y="241">3</text>
<text x="224.3" y="243.6">4</text>
<text x="237" y="243.6">5</text>
<text x="237" y="241">6</text>
<text x="273" y="241">OUT4</text>
<text x="277" y="245.8">D7</text>
<text x="285.3" y="242.8">1</text>
<text x="285.9" y="245.8">R7</text>
<text x="293.6" y="245.6" transform="rotate(-90 293.6 245.6)">2</text>
<text x="294.9" y="240.8">Q4</text>
<text x="295.2" y="243.1">DMN3053L</text>
<text x="21.8" y="250.9">H2</text>
<text x="92.2" y="248.9">GND</text>
<text x="239.2" y="251.5">GND</text>
<text x="276.3" y="250.9">RED</text>
<text x="285.9" y="248.3">1K</text>
<text x="21.8" y="256">H3</text>
<text x="137.2" y="252.7">PIN-COMPATIBLE MCU ALTERNATES (LQFP-64):</text>
<text x="137.2" y="254.7">- STM32F302RDTx</text>
<text x="137.2" y="256.8">- STM32F302RETx</text>
<text x="290.3" y="254">GND</text>
<text x="21.8" y="261">H4</text>
<text x="137.2" y="258.8">- STM32F303RDTx</text>
<text x="35" y="269">1</text>
<text x="85" y="269">2</text>
<text x="135" y="269">3</text>
<text x="185" y="269">4</text>
<text x="235" y="269">5</text>
<text x="285" y="269">6</text>
<text x="335" y="269">7</text>
<text x="385" y="269">8</text>
</g>
</svg>
